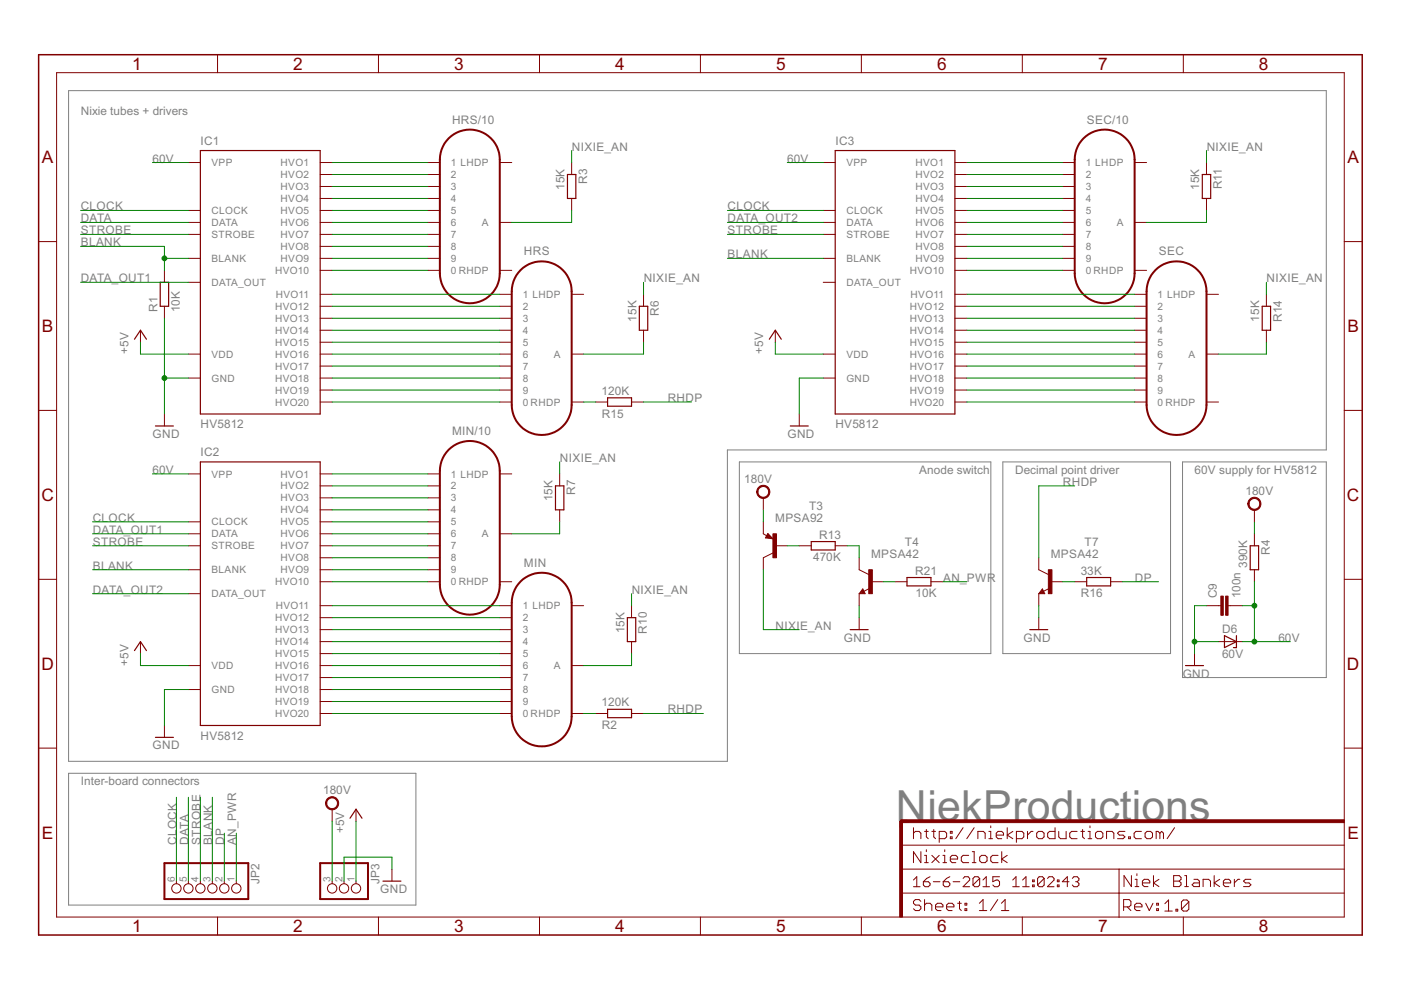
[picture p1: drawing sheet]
<svg xmlns="http://www.w3.org/2000/svg" width="297mm" height="210mm" viewBox="0 0 297 210" stroke-linecap="round" stroke-linejoin="round" font-family="sans-serif">
<path d="M14.5 19.2h266.7v76.2h-127v66h-139.7zM156.8 97.9h53.3v40.7h-53.3zM212.6 97.9h35.6v40.7h-35.6zM250.7 97.9h30.5v45.8h-30.5zM14.5 164h73.7v27.9h-73.7z" fill="none" stroke="#808080" stroke-width=".21"/>
<path d="M95.1 29.3a6.3 6.3 0 0 1 6.9-1.3 6.3 6.3 0 0 1 4 5.8v24.2a6.3 6.3 0 0 1-6.4 6.3 6.3 6.3 0 0 1-6.3-6.3v-24.2l.1-1.4a6.3 6.3 0 0 1 1.7-3.1zM229.7 29.3a6.3 6.3 0 0 1 6.9-1.3 6.3 6.3 0 0 1 4 5.8v24.2a6.3 6.3 0 0 1-6.4 6.3 6.3 6.3 0 0 1-6.3-6.3v-24.2l.1-1.4a6.3 6.3 0 0 1 1.7-3.1zM110.4 57.3a6.3 6.3 0 0 1 6.9-1.4 6.3 6.3 0 0 1 3.9 5.9v24.1a6.3 6.3 0 0 1-6.3 6.3 6.3 6.3 0 0 1-6.4-6.3v-24.1l.2-1.5a6.3 6.3 0 0 1 1.7-3zM245 57.3a6.3 6.3 0 0 1 6.9-1.4 6.3 6.3 0 0 1 3.9 5.9v24.1a6.3 6.3 0 0 1-6.4 6.3 6.3 6.3 0 0 1-6.3-6.3v-24.1l.2-1.5a6.3 6.3 0 0 1 1.7-3zM95.1 95.4a6.3 6.3 0 0 1 6.9-1.4 6.3 6.3 0 0 1 4 5.8v24.2a6.3 6.3 0 0 1-6.4 6.3 6.3 6.3 0 0 1-6.3-6.3v-24.9a6.4 6.4 0 0 1 1.8-3.7zM110.4 123.3a6.3 6.3 0 0 1 6.9-1.4 6.3 6.3 0 0 1 3.9 5.9v24.1a6.4 6.4 0 0 1-6.3 6.3 6.4 6.4 0 0 1-6.4-6.3v-24.1l.2-1.4a6.3 6.3 0 0 1 1.7-3.1zM34.9 183h17.7v7.6h-17.7zM67.9 183h10.1v7.6h-10.1z" fill="none" stroke="#800000" stroke-width=".42"/>
<g fill="none" stroke="#800000" stroke-width=".21">
<path d="M12 15.4h273v179h-273zM46.1 11.6v3.8M80.2 11.6v3.8M114.4 11.6v3.8M148.5 11.6v3.8M182.6 11.6v3.8M216.7 11.6v3.8M250.9 11.6v3.8M39.9 34.5h2.6M67.9 34.5h2.5M67.9 37h2.5M67.9 39.5h2.5"/>
<path d="M90.7 34.5h2.6M90.7 37h2.6M90.7 39.5h2.6M106 34.5h2.5M121.2 34.5v2.5M174.5 34.5h2.6M202.5 34.5h2.5M202.5 37h2.5M202.5 39.5h2.5M225.3 34.5h2.6M225.3 37h2.6M225.3 39.5h2.6"/>
<path d="M240.6 34.5h2.5M255.8 34.5v2.5M8.2 51.2h3.8M34.9 57.3v2.6M39.9 44.6h2.6M39.9 47.2h2.6M39.9 49.7h2.6M39.9 54.8h2.6M39.9 59.9h2.6M67.9 42.1h2.5M67.9 44.6h2.5M67.9 47.2h2.5"/>
<path d="M67.9 49.7h2.5M67.9 52.2h2.5M67.9 54.8h2.5M67.9 57.3h2.5M90.7 42.1h2.6M90.7 44.6h2.6M90.7 47.2h2.6M90.7 49.7h2.6M90.7 52.2h2.6M90.7 54.8h2.6M90.7 57.3h2.6M106 47.2h2.5"/>
<path d="M106 57.3h2.5M121.2 42.1v2.5M174.5 44.6h2.6M174.5 47.2h2.6M174.5 49.7h2.6M174.5 54.8h2.6M174.5 59.9h2.6M202.5 42.1h2.5M202.5 44.6h2.5M202.5 47.2h2.5M202.5 49.7h2.5M202.5 52.2h2.5"/>
<path d="M202.5 54.8h2.5M202.5 57.3h2.5M225.3 42.1h2.6M225.3 44.6h2.6M225.3 47.2h2.6M225.3 49.7h2.6M225.3 52.2h2.6M225.3 54.8h2.6M225.3 57.3h2.6M240.6 47.2h2.5M240.6 57.3h2.5M255.8 42.1v2.5"/>
<path d="M285 51.2h3.8M29.8 70v2.6M34.9 64.9v2.6M39.9 75.1h2.6M67.9 75.1h2.5M67.9 62.4h2.5M67.9 64.9h2.5M67.9 67.5h2.5M67.9 70h2.5M67.9 72.6h2.5M67.9 77.6h2.5M106 75.1h2.5"/>
<path d="M106 62.4h2.5M106 64.9h2.5M106 67.5h2.5M106 70h2.5M106 72.6h2.5M106 77.6h2.5M121.2 75.1h2.5M121.2 62.4h2.5M136.4 62.4v2.5M136.4 70v2.6M164.4 70v2.6M174.5 75.1h2.6"/>
<path d="M202.5 75.1h2.5M202.5 62.4h2.5M202.5 64.9h2.5M202.5 67.5h2.5M202.5 70h2.5M202.5 72.6h2.5M202.5 77.6h2.5M240.6 75.1h2.5M240.6 62.4h2.5M240.6 64.9h2.5M240.6 67.5h2.5M240.6 70h2.5"/>
<path d="M240.6 72.6h2.5M240.6 77.6h2.5M255.8 75.1h2.5M255.8 62.4h2.5M268.5 62.4v2.5M268.5 70v2.6M8.2 87h3.8M34.9 87.8v2.5M39.9 80.2h2.6M67.9 80.2h2.5M67.9 82.7h2.5M67.9 85.2h2.5"/>
<path d="M106 80.2h2.5M106 82.7h2.5M106 85.2h2.5M121.2 85.2h2.5M126.3 85.2h2.5M133.9 85.2h2.5M169.5 87.8v2.5M174.5 80.2h2.6M202.5 80.2h2.5M202.5 82.7h2.5M202.5 85.2h2.5M240.6 80.2h2.5"/>
<path d="M240.6 82.7h2.5M240.6 85.2h2.5M255.8 85.2h2.5M285 87h3.8M39.9 100.5h2.6M39.9 110.6h2.6M39.9 113.2h2.6M39.9 115.7h2.6M67.9 100.5h2.5M67.9 103h2.5M67.9 105.6h2.5M67.9 108.1h2.5"/>
<path d="M67.9 110.6h2.5M67.9 113.2h2.5M67.9 115.7h2.5M67.9 118.3h2.5M90.7 100.5h2.6M90.7 103h2.6M90.7 105.6h2.6M90.7 108.1h2.6M90.7 110.6h2.6M90.7 113.2h2.6M90.7 115.7h2.6M90.7 118.3h2.6"/>
<path d="M106 100.5h2.5M106 113.2h2.5M118.7 100.5v2.5M118.7 108.1v2.5M161.8 110.6v2.6l.8 .4M161.8 105.6v2.5M162.8 113.1l1.1 1.1-1.6-.2zM163.9 117.2l-2.1 1.1v2.5M164.4 115.7h2.5M169.5 115.7h2.5M177.1 115.7h2.5M182.2 118.3v2.5l2 1"/>
<path d="M220.2 118.3v2.5l2.1 1M266 108.1v2.5M266 113.2v2.5M8.2 122.8h3.8M29.8 136v2.6M39.9 120.8h2.6M39.9 125.9h2.6M67.9 120.8h2.5M67.9 123.3h2.5M67.9 128.4h2.5M67.9 131h2.5M67.9 133.5h2.5"/>
<path d="M67.9 136h2.5M67.9 138.6h2.5M90.7 120.8h2.6M90.7 123.3h2.6M106 123.3h2.5M106 128.4h2.5M106 131h2.5M106 133.5h2.5M106 136h2.5M106 138.6h2.5M121.2 128.4h2.5M133.9 128.4v2.6"/>
<path d="M133.9 136v2.6M182.2 125.9v2.5M182.2 131v2.5M182.9 124.9l.5 1h-1.2zM184.4 124.8l-1.2 .6M184.7 123.3h2.5M189.8 123.3h2.5M197.4 123.3h2.5M220.2 125.9v2.5M220.2 131v2.5M221 124.9l.5 1h-1.3zM222.5 124.8l-1.3 .6"/>
<path d="M222.8 123.3h2.5M227.9 123.3h2.5M235.5 123.3h2.5M253.3 138.6v2.5M255.8 128.4h3M258.3 136h5.1M260.4 128.4h3M266 120.8v2.5M285 122.8h3.8M8.2 158.6h3.8M34.9 153.8v2.5M39.9 141.1h2.6"/>
<path d="M39.9 146.2h2.6M67.9 141.1h2.5M67.9 143.7h2.5M67.9 146.2h2.5M67.9 148.7h2.5M67.9 151.3h2.5M106 141.1h2.5M106 143.7h2.5M106 146.2h2.5M106 148.7h2.5M106 151.3h2.5M121.2 141.1h2.5"/>
<path d="M121.2 151.3h2.5M126.3 151.3h2.5M133.9 151.3h2.5M285 158.6h3.8M70.4 171.6v2.5M75.5 171.6v2.5M191.1 179.2h93.9M193.7 175.5v2.3M193.7 176.7l.4-.4h.8l.3 .4v1.1M196 176.3h.8M196.4 175.9v1.5l.4 .4M197.6 176.3h.8"/>
<path d="M198 175.9v1.5l.4 .4M199.1 177.8h1.2l.4-.4v-.7l-.4-.4h-1.2v2.3M201.5 176.3h.4v.4h-.4zM201.5 177.4h.4v.4h-.4zM204.2 175.5l-1.6 2.3M206.5 175.5l-1.5 2.3M207.3 177.8v-1.5h1.2l.4 .4v1.1M209.7 176.3h.4v1.5M209.7 177.8h.7M210.1 175.1v.4M211.2 177.1h1.6v-.4l-.4-.4h-.8l-.4 .4v.7l.4 .4h.8M213.6 175.5v2.3"/>
<path d="M214.7 176.3l-1.1 .8 1.1 .7M215.5 177.8h1.2l.4-.4v-.7l-.4-.4h-1.2v2.3M217.8 176.3v1.5M219 176.3h-.4l-.8 .8M220.2 176.3h.8l.4 .4v.7l-.4 .4h-.8l-.4-.4v-.7zM223.7 175.5v2.3h-1.2l-.4-.4v-.7l.4-.4h1.2M224.5 176.3v1.1l.4 .4h1.1v-1.5M228.4 176.3h-1.2l-.4 .4v.7l.4 .4h1.2M229.2 176.3h.7M229.5 175.9v1.5l.4 .4M230.7 176.3h.4v1.5M230.7 177.8h.8"/>
<path d="M231.1 175.1v.4M232.3 176.7l.4-.4h.7l.4 .4v.7l-.4 .4h-.7l-.4-.4zM234.6 177.8v-1.5h1.2l.4 .4v1.1M238.5 176.3h-1.2l-.4 .4 .4 .4h.8l.4 .3-.4 .4h-1.2M239.3 177.4h.4v.4h-.4zM242 176.3h-1.2l-.3 .4v.7l.3 .4h1.2M242.8 176.7l.4-.4h.7l.4 .4v.7l-.4 .4h-.7l-.4-.4zM245.9 176.7l-.4-.4h-.4v1.5M245.9 176.7v1.1M245.9 176.7l.4-.4 .4 .4v1.1M249 175.5l-1.5 2.3M37.4 186.8v.6"/>
<path d="M39.9 186.8v.6M42.5 186.8v.6M45 186.8v.6M46.1 194.4v3.8M47.6 186.8v.6M50.1 186.8v.6M70.4 186.8v.6M72.9 186.8v.6M75.5 186.8v.6M80.2 194.4v3.8M83.1 184.3v2.5M114.4 194.4v3.8"/>
<path d="M148.5 194.4v3.8M182.6 194.4v3.8M191.1 189.4h93.9M191.1 184.3h93.9M193.7 186.6l.7-.7v2.1M193.7 188h1.4M195.2 191.1l-.3-.4h-.8l-.4 .4v.4l.4 .4h.8l.3 .4v.4l-.3 .4h-.8l-.4-.4M195.2 180.6v2.3l-1.5-2.3v2.3M195.8 186.9h1l.4 .4v.3l-.4 .4h-.7l-.3-.4zM196 191.9l.4-.4h.8l.4 .4v1.2M196 190.7v2.4M196 181.4h.4v1.5"/>
<path d="M196 182.9h.8M196.4 180.2v.4M197.2 185.9l-.7 .3-.7 .7M197.6 181.4l1.5 1.5M197.9 186.9h1.4M198.4 192.3h1.5v-.4l-.4-.4h-.7l-.4 .4v.8l.4 .4h.7M199.1 181.4l-1.5 1.5M199.9 181.4h.4v1.5M199.9 182.9h.8M200 186.9h1l.4 .4v.3l-.4 .4h-.7l-.3-.4zM200.3 180.2v.4M200.7 192.3h1.5v-.4l-.3-.4h-.8l-.4 .4v.8l.4 .4h.8"/>
<path d="M201.4 185.9l-.7 .3-.7 .7M201.5 182.1h1.5v-.4l-.4-.3h-.7l-.4 .3v.8l.4 .4h.7M202.1 186.9h1.4M203 191.5h.8M203.4 191.1v1.6l.4 .4M204.2 186.2l.3-.3h.8l.3 .3v.4l-1.4 1.4h1.4M204.6 191.5h.4v.4h-.4zM204.6 192.7h.4v.4h-.4zM205.4 181.4h-1.2l-.4 .3v.8l.4 .4h1.2M206.1 182.9h.8M206.1 180.6h.4v2.3M207.6 193.1h1.6"/>
<path d="M207.6 191.5l.8-.8v2.4M207.7 186.2l-.4-.3h-.6l-.4 .3v1.4M207.7 181.7l.4-.3h.8l.4 .3v.8l-.4 .4h-.8l-.4-.4zM207.7 186.2v1.4l-.4 .4h-.6l-.4-.4M207.7 186.2l-1.4 1.4M208.4 188h1.4M208.4 186.6l.7-.7v2.1M211.5 190.7l-1.5 2.4M211.6 181.4h-1.2l-.3 .3v.8l.3 .4h1.2M211.9 185.9h-1.4v1l.7-.3h.4l.3 .3v.7l-.3 .4h-.7l-.4-.4M212.3 193.1h1.6M212.3 191.5l.8-.8v2.4"/>
<path d="M212.4 180.6v2.3M213.6 181.4l-1.2 .7 1.2 .8M214.7 188h1.4M214.7 186.6l.7-.7v2.1M216.7 194.4v3.8M216.8 188h1.4M216.8 186.6l.7-.7v2.1M218.9 187.6h.4v.4h-.4zM218.9 186.6h.4v.3h-.4zM221.4 186.2v1.4l-.4 .4h-.7l-.3-.4M221.4 186.2l-.4-.3h-.7l-.3 .3v1.4M221.4 186.2l-1.4 1.4"/>
<path d="M222.1 186.2l.3-.3h.7l.4 .3v.4l-1.4 1.4h1.4M224.2 187.6h.3v.4h-.3zM224.2 186.6h.3v.3h-.3zM226.7 186.9h-1.5l1.1-1v2.1M227.4 186.2l.3-.3h.7l.3 .3v.4l-.3 .3M228 186.9h.4M228.4 186.9l.3 .4v.3l-.3 .4h-.7l-.3-.4M237.3 184.3v10.2M238.2 192.3h1.2l.4-.4v-.8l-.4-.4h-1.2v2.4M239 192.3l.8 .8M239.9 185.7v2.3l-1.6-2.3v2.3M240.6 192.3h1.5v-.4l-.4-.4h-.7l-.4 .4v.8l.4 .4h.7"/>
<path d="M240.7 186.4h.3v1.6M240.7 188h.7M241 185.3v.4M242.2 187.2h1.6v-.4l-.4-.4h-.8l-.4 .4v.8l.4 .4h.8M242.9 191.5l.8 1.6 .8-1.6M244.6 185.7v2.3M245.2 191.5h.4v.4h-.4zM245.2 192.7h.4v.4h-.4zM245.7 186.4l-1.1 .8 1.1 .8M247 191.6l.8-.8v2.4M247 193.2h1.5M248.8 185.7h1.2l.4 .3v.4l-.4 .4 .4 .4v.4l-.4 .4h-1.2z"/>
<path d="M248.8 186.8h1.2M249.3 192.8h.4v.4h-.4zM250.9 194.4v3.8M251.2 188h.8M251.2 185.7h.4v2.3M252.1 191.2v1.6l-.4 .4h-.8l-.4-.4M252.1 191.2l-.4-.4h-.8l-.4 .4v1.6M252.1 191.2l-1.6 1.6M253.1 186.4h.8l.4 .4v1.2h-1.2l-.3-.4 .3-.4h1.2M255.1 188v-1.6h1.1l.4 .4v1.2M257.4 185.7v2.3M258.6 186.4l-1.2 .8 1.2 .8"/>
<path d="M259.4 187.2h1.5v-.4l-.4-.4h-.7l-.4 .4v.8l.4 .4h.7M261.7 186.4v1.6M262.9 186.4h-.4l-.8 .8M265.2 186.4h-1.1l-.4 .4 .4 .4h.7l.4 .4-.4 .4h-1.1"/>
<circle cx="37.4" cy="188.4" r=".99"/>
<circle cx="39.9" cy="188.4" r=".99"/>
<circle cx="42.5" cy="188.4" r=".99"/>
<circle cx="45" cy="188.4" r=".99"/>
<circle cx="47.6" cy="188.4" r=".99"/>
<circle cx="50.1" cy="188.4" r=".99"/>
<circle cx="70.4" cy="188.4" r=".99"/>
<circle cx="72.9" cy="188.4" r=".99"/>
<circle cx="75.5" cy="188.4" r=".99"/>
</g>
<g fill="none" stroke="#800000" stroke-width=".25">
<path d="M42.5 31.9h25.4v55.9h-25.4zM120.3 37h1.8v5.1h-1.8zM177.1 31.9h25.4v55.9h-25.4zM254.9 37h1.8v5.1h-1.8zM34 59.9h1.8v5h-1.8zM28.5 71.9l1.3-1.9 1.3 1.9M135.6 64.9h1.7v5.1h-1.7zM163.1 71.9l1.3-1.9 1.3 1.9M267.6 64.9h1.8v5.1h-1.8zM33 90.3h3.8M42.5 97.9h25.4v55.9h-25.4zM128.8 84.3h5.1v1.8h-5.1z"/>
<path d="M167.6 90.3h3.8M117.8 103h1.7v5.1h-1.7zM162.9 113.8h.3l-.3-.2-.3 .3 1 .2-.7-.8-.4 .6M172 114.8h5.1v1.8h-5.1zM265.1 115.7h1.7v5.1h-1.7zM28.5 137.9l1.3-1.9 1.3 1.9M133 131h1.8v5h-1.8zM180.3 133.5h3.8M182.9 125.4l-.1 .2h.4l-.3-.5-.5 .7h.8M192.3 122.4h5.1v1.8h-5.1zM218.3 133.5h3.8M221 125.4l-.1 .2h.4l-.3-.5-.5 .7h.8"/>
<path d="M230.4 122.4h5.1v1.8h-5.1zM259.6 134.8l2.5 1.2-2.5 1.3zM262.1 134.8v2.5h-.6M33 156.3h3.8M128.8 150.4h5.1v1.8h-5.1zM251.4 141.1h3.8M74.2 173.5l1.3-1.9 1.3 1.9M81.2 186.8h3.8"/>
</g>
<g fill="#800000" stroke="#800000" stroke-width=".21">
<path d="M222.3 120.8h.7v5.1h-.7z"/>
<path d="M163.9 113.2h.7v5.1h-.7z"/>
<path d="M184.2 120.8h.8v5.1h-.8z"/>
<path d="M259.9 126.4h.5v4.1h-.5z"/>
<path d="M258.8 126.4h.6v4.1h-.6z"/>
<path d="M190.8 174.1h.5v20.3h-.5z"/>
<path d="M191 173.8h94v.6h-94z"/>
</g>
<g fill="#800000" stroke="#800000" stroke-width=".21">
<path d="M69.4 169.4a1.4 1.4 0 0 1 2.2 .1 1.4 1.4 0 0 1-.8 2.1 1.4 1.4 0 0 1-1.8-1.3h.3a1.14 1.14 0 0 1 1.7-.9 1.14 1.14 0 0 1 .1 1.9 1.14 1.14 0 0 1-1.8-.7v-.3h-.3z" fill-rule="evenodd"/>
<path d="M160.8 103.3a1.39 1.39 0 0 1 2.2 .3 1.39 1.39 0 0 1-.8 2 1.39 1.39 0 0 1-1.8-1.3h.3a1.14 1.14 0 0 1 1.7-1 1.14 1.14 0 0 1 .1 2 1.14 1.14 0 0 1-1.8-.7v-.3h-.3z" fill-rule="evenodd"/>
<path d="M264.9 105.9a1.39 1.39 0 0 1 2.2 .2 1.39 1.39 0 0 1-.8 2.1 1.39 1.39 0 0 1-1.7-1.4h.2a1.14 1.14 0 0 1 1.6-1 1.14 1.14 0 0 1 .3 1.9 1.14 1.14 0 0 1-1.8-.6l-.1-.3h-.2z" fill-rule="evenodd"/>
</g>
<path d="M192.3 174.1h-1.2v1.3" fill="none" stroke="#800000" stroke-width=".61"/>
<path d="M8.2 11.6h280.6v186.6h-280.6z" fill="none" stroke="#800000" stroke-width=".32"/>
<g fill="none" stroke="#008000" stroke-width=".21">
<path d="M32.3 34.5h7.6M70.4 34.5h20.3M70.4 37h20.3M70.4 39.5h20.3M121.2 31.9v2.6M166.9 34.5h7.6M205 34.5h20.3M205 37h20.3M205 39.5h20.3M255.8 31.9v2.6M17.1 52.2h17.8v5.1M17.1 44.6h22.8"/>
<path d="M17.1 47.2h22.8M17.1 49.7h22.8M17.1 59.9h22.8M34.9 54.8h5M70.4 54.8h20.3M70.4 52.2h20.3M70.4 42.1h20.3M70.4 44.6h20.3M70.4 47.2h20.3M70.4 49.7h20.3M70.4 57.3h20.3M121.2 44.6v2.6h-12.7"/>
<path d="M136.4 59.9v2.5M154.2 54.8h20.3M154.2 44.6h20.3M154.2 47.2h20.3M154.2 49.7h20.3M205 54.8h20.3M205 52.2h20.3M205 42.1h20.3M205 44.6h20.3M205 47.2h20.3M205 49.7h20.3M205 57.3h20.3"/>
<path d="M255.8 44.6v2.6h-12.7M268.5 59.9v2.5M29.8 72.6v2.5h10.1M34.9 67.5v20.3M70.4 75.1h35.6M70.4 77.6h35.6M70.4 72.6h35.6M70.4 67.5h35.6M70.4 70h35.6M70.4 62.4h35.6M70.4 64.9h35.6M136.4 72.6v2.5h-12.7"/>
<path d="M164.4 72.6v2.5h10.1M205 75.1h35.6M205 77.6h35.6M205 72.6h35.6M205 67.5h35.6M205 70h35.6M205 62.4h35.6M205 64.9h35.6M268.5 72.6v2.5h-10.2M34.9 80.2h5M70.4 80.2h35.6M70.4 85.2h35.6"/>
<path d="M70.4 82.7h35.6M118.7 97.9v2.6M123.7 85.2h2.6M136.4 85.2h10.2M174.5 80.2h-5v7.6M205 80.2h35.6M205 85.2h35.6M205 82.7h35.6M19.6 110.6h20.3M19.6 115.7h20.3M19.6 113.2h20.3M32.3 100.5h7.6"/>
<path d="M70.4 110.6h20.3M70.4 115.7h20.3M70.4 113.2h20.3M70.4 100.5h20.3M70.4 103h20.3M70.4 105.6h20.3M70.4 108.1h20.3M70.4 118.3h20.3M118.7 110.6v2.6h-10.2M161.8 108.1v2.5M166.9 115.7h2.6M179.6 115.7h2.6v2.6"/>
<path d="M227.9 103h-7.7v15.3M266 110.6v2.6M19.6 120.8h20.3M19.6 125.9h20.3M29.8 138.6v2.5h10.1M70.4 136h35.6M70.4 128.4h35.6M70.4 120.8h20.3M70.4 123.3h20.3M70.4 131h35.6M70.4 133.5h35.6M70.4 138.6h35.6"/>
<path d="M133.9 138.6v2.5h-10.2M133.9 125.9v2.5M161.8 120.8v12.7h7.7M182.2 128.4v2.6M187.2 123.3h2.6M199.9 123.3h5.1M220.2 128.4v2.6M225.3 123.3h2.6M238 123.3h7.6M253.3 136h5M255.8 128.4h-2.5v10.2M263.4 136h10.2"/>
<path d="M263.4 128.4h2.6M266 123.3v12.7M39.9 146.2h-5v7.6M70.4 146.2h35.6M70.4 141.1h35.6M70.4 151.3h35.6M70.4 143.7h35.6M70.4 148.7h35.6M123.7 151.3h2.6M136.4 151.3h12.7M37.4 169v17.8M39.9 169v17.8"/>
<path d="M42.5 169v17.8M45 169v17.8M47.6 176.7v10.1M50.1 176.7v10.1M70.4 174.1v12.7M75.5 174.1v12.7M83.1 184.3v-2.6h-10.2v5.1"/>
</g>
<g fill="#008000" stroke="#008000" stroke-width=".21">
<circle cx="34.9" cy="80.2" r=".51"/>
<circle cx="253.3" cy="136" r=".51"/>
<circle cx="34.9" cy="54.8" r=".51"/>
<circle cx="266" cy="136" r=".51"/>
<circle cx="266" cy="128.4" r=".51"/>
</g>
<text font-size="10.2" fill="#808080" x="189.9" y="174.1">NiekProductions</text>
<g font-size="4.1" fill="#800000">
<text x="28" y="14.8">1</text>
<text x="62.2" y="14.8">2</text>
<text x="96.3" y="14.8">3</text>
<text x="130.4" y="14.8">4</text>
<text x="164.5" y="14.8">5</text>
<text x="198.7" y="14.8">6</text>
<text x="232.8" y="14.8">7</text>
<text x="266.9" y="14.8">8</text>
<text x="8.9" y="34.6">A</text>
<text x="285.7" y="34.6">A</text>
<text x="8.9" y="70.4">B</text>
<text x="285.7" y="70.4">B</text>
<text x="8.8" y="106.2">C</text>
<text x="285.6" y="106.2">C</text>
<text x="8.8" y="142">D</text>
<text x="285.6" y="142">D</text>
<text x="8.9" y="177.8">E</text>
<text x="285.7" y="177.8">E</text>
<text x="28" y="197.6">1</text>
<text x="62.2" y="197.6">2</text>
<text x="96.3" y="197.6">3</text>
<text x="130.4" y="197.6">4</text>
<text x="164.5" y="197.6">5</text>
<text x="198.7" y="197.6">6</text>
<text x="232.8" y="197.6">7</text>
<text x="266.9" y="197.6">8</text>
</g>
<g font-size="2.8" fill="#808080">
<text x="17.1" y="24.3">Nixie tubes + drivers</text>
<text x="95.9" y="26.2">HRS/10</text>
<text x="230.4" y="26.2">SEC/10</text>
<text x="32.3" y="34.5">60V</text>
<text x="42.5" y="30.7">IC1</text>
<text x="121.2" y="31.9">NIXIE_AN</text>
<text x="166.9" y="34.5">60V</text>
<text x="177.1" y="30.7">IC3</text>
<text x="255.8" y="31.9">NIXIE_AN</text>
<text x="119.7" y="40.3" transform="rotate(-90 119.7 40.3)">15K</text>
<text x="124.5" y="39" transform="rotate(-90 124.5 39)">R3</text>
<text x="254.3" y="40.3" transform="rotate(-90 254.3 40.3)">15K</text>
<text x="259.1" y="40.2" transform="rotate(-90 259.1 40.2)">R11</text>
<text x="17.1" y="44.6">CLOCK</text>
<text x="17.1" y="47.2">DATA</text>
<text x="154.3" y="44.6">CLOCK</text>
<text x="154.3" y="47.2">DATA_OUT2</text>
<text x="17.1" y="52.2">BLANK</text>
<text x="17.1" y="49.7">STROBE</text>
<text x="154.3" y="49.7">STROBE</text>
<text x="17.1" y="59.9">DATA_OUT1</text>
<text x="111.1" y="54.1">HRS</text>
<text x="136.5" y="59.9">NIXIE_AN</text>
<text x="154.3" y="54.8">BLANK</text>
<text x="245.7" y="54.1">SEC</text>
<text x="268.5" y="59.9">NIXIE_AN</text>
<text x="33.4" y="66.2" transform="rotate(-90 33.4 66.2)">R1</text>
<text x="38.2" y="66.2" transform="rotate(-90 38.2 66.2)">10K</text>
<text x="134.9" y="68.2" transform="rotate(-90 134.9 68.2)">15K</text>
<text x="139.7" y="66.9" transform="rotate(-90 139.7 66.9)">R6</text>
<text x="267" y="68.2" transform="rotate(-90 267 68.2)">15K</text>
<text x="271.8" y="68.3" transform="rotate(-90 271.8 68.3)">R14</text>
<text x="27.2" y="75.1" transform="rotate(-90 27.2 75.1)">+5V</text>
<text x="161.8" y="75.1" transform="rotate(-90 161.8 75.1)">+5V</text>
<text x="127.6" y="83.7">120K</text>
<text x="127.6" y="88.5">R15</text>
<text x="141.6" y="85.2">RHDP</text>
<text x="32.4" y="92.9">GND</text>
<text x="42.5" y="90.8">HV5812</text>
<text x="95.9" y="92.2">MIN/10</text>
<text x="167" y="92.9">GND</text>
<text x="177.1" y="90.8">HV5812</text>
<text x="32.3" y="100.5">60V</text>
<text x="42.5" y="96.7">IC2</text>
<text x="118.7" y="97.9">NIXIE_AN</text>
<text x="194.9" y="100.5">Anode switch</text>
<text x="215.2" y="100.5">Decimal point driver</text>
<text x="253.3" y="100.5">60V supply for HV5812</text>
<text x="117.1" y="106.3" transform="rotate(-90 117.1 106.3)">15K</text>
<text x="121.9" y="105" transform="rotate(-90 121.9 105)">R7</text>
<text x="157.8" y="102.4">180V</text>
<text x="225.4" y="103">RHDP</text>
<text x="264.1" y="104.9">180V</text>
<text x="19.7" y="110.6">CLOCK</text>
<text x="19.7" y="113.2">DATA_OUT1</text>
<text x="164.4" y="110.6">MPSA92</text>
<text x="171.5" y="108.1">T3</text>
<text x="19.7" y="115.7">STROBE</text>
<text x="172.4" y="119">470K</text>
<text x="173.7" y="114.2">R13</text>
<text x="184.7" y="118.3">MPSA42</text>
<text x="191.9" y="115.7">T4</text>
<text x="222.8" y="118.3">MPSA42</text>
<text x="230" y="115.7">T7</text>
<text x="269.2" y="117.7" transform="rotate(-90 269.2 117.7)">R4</text>
<text x="19.7" y="120.8">BLANK</text>
<text x="19.7" y="125.9">DATA_OUT2</text>
<text x="111.1" y="120.2">MIN</text>
<text x="133.9" y="125.9">NIXIE_AN</text>
<text x="194" y="121.8">R21</text>
<text x="200" y="123.3">AN_PWR</text>
<text x="229.1" y="121.8">33K</text>
<text x="240.6" y="123.3">DP</text>
<text x="264.4" y="120.4" transform="rotate(-90 264.4 120.4)">390K</text>
<text x="194.1" y="126.6">10K</text>
<text x="229.2" y="126.6">R16</text>
<text x="258" y="126.8" transform="rotate(-90 258 126.8)">C9</text>
<text x="263" y="126.9" transform="rotate(-90 263 126.9)">100n</text>
<text x="132.4" y="134.2" transform="rotate(-90 132.4 134.2)">15K</text>
<text x="137.2" y="134.3" transform="rotate(-90 137.2 134.3)">R10</text>
<text x="164.4" y="133.5">NIXIE_AN</text>
<text x="178.9" y="136">GND</text>
<text x="217" y="136">GND</text>
<text x="259.1" y="134.1">D6</text>
<text x="271" y="136">60V</text>
<text x="27.2" y="141.1" transform="rotate(-90 27.2 141.1)">+5V</text>
<text x="250.8" y="143.7">GND</text>
<text x="259.1" y="139.5">60V</text>
<text x="127.6" y="149.7">120K</text>
<text x="127.6" y="154.5">R2</text>
<text x="141.6" y="151.3">RHDP</text>
<text x="32.4" y="158.9">GND</text>
<text x="42.5" y="156.9">HV5812</text>
<text x="17.1" y="166.5">Inter-board connectors</text>
<text x="68.5" y="168.4">180V</text>
<text x="37.4" y="179.2" transform="rotate(-90 37.4 179.2)">CLOCK</text>
<text x="39.9" y="179.2" transform="rotate(-90 39.9 179.2)">DATA</text>
<text x="42.5" y="179.2" transform="rotate(-90 42.5 179.2)">STROBE</text>
<text x="45" y="179.2" transform="rotate(-90 45 179.2)">BLANK</text>
<text x="47.6" y="179.2" transform="rotate(-90 47.6 179.2)">DP</text>
<text x="50.1" y="179.2" transform="rotate(-90 50.1 179.2)">AN_PWR</text>
<text x="73" y="176.7" transform="rotate(-90 73 176.7)">+5V</text>
<text x="55" y="187.5" transform="rotate(-90 55 187.5)">JP2</text>
<text x="80.4" y="187.5" transform="rotate(-90 80.4 187.5)">JP3</text>
<text x="80.6" y="189.4">GND</text>
</g>
<g font-size="2.4" fill="#808080">
<text x="44.8" y="35.2">VPP</text>
<text x="59.5" y="35.2">HVO1</text>
<text x="95.6" y="35.2">1 LHDP</text>
<text x="179.4" y="35.2">VPP</text>
<text x="194.1" y="35.2">HVO1</text>
<text x="230.2" y="35.2">1 LHDP</text>
<text x="59.5" y="37.8">HVO2</text>
<text x="59.5" y="40.3">HVO3</text>
<text x="95.6" y="37.8">2</text>
<text x="95.6" y="40.3">3</text>
<text x="194.1" y="37.8">HVO2</text>
<text x="194.1" y="40.3">HVO3</text>
<text x="230.2" y="37.8">2</text>
<text x="230.2" y="40.3">3</text>
<text x="44.8" y="45.4">CLOCK</text>
<text x="44.8" y="47.9">DATA</text>
<text x="59.5" y="42.8">HVO4</text>
<text x="59.5" y="45.4">HVO5</text>
<text x="59.5" y="47.9">HVO6</text>
<text x="95.6" y="42.8">4</text>
<text x="95.6" y="45.4">5</text>
<text x="95.6" y="47.9">6</text>
<text x="102.2" y="47.9">A</text>
<text x="179.4" y="45.4">CLOCK</text>
<text x="179.4" y="47.9">DATA</text>
<text x="194.1" y="42.8">HVO4</text>
<text x="194.1" y="45.4">HVO5</text>
<text x="194.1" y="47.9">HVO6</text>
<text x="230.2" y="42.8">4</text>
<text x="230.2" y="45.4">5</text>
<text x="230.2" y="47.9">6</text>
<text x="236.8" y="47.9">A</text>
<text x="44.8" y="50.5">STROBE</text>
<text x="59.5" y="50.5">HVO7</text>
<text x="59.5" y="53">HVO8</text>
<text x="95.6" y="50.5">7</text>
<text x="95.6" y="53">8</text>
<text x="179.4" y="50.5">STROBE</text>
<text x="194.1" y="50.5">HVO7</text>
<text x="194.1" y="53">HVO8</text>
<text x="230.2" y="50.5">7</text>
<text x="230.2" y="53">8</text>
<text x="44.8" y="55.5">BLANK</text>
<text x="58.3" y="58.1">HVO10</text>
<text x="59.5" y="55.5">HVO9</text>
<text x="95.6" y="55.5">9</text>
<text x="95.6" y="58.1">0 RHDP</text>
<text x="179.4" y="55.5">BLANK</text>
<text x="192.9" y="58.1">HVO10</text>
<text x="194.1" y="55.5">HVO9</text>
<text x="230.2" y="55.5">9</text>
<text x="230.2" y="58.1">0 RHDP</text>
<text x="44.8" y="60.6">DATA_OUT</text>
<text x="58.3" y="65.7">HVO12</text>
<text x="58.5" y="63.2">HVO11</text>
<text x="110.8" y="63.2">1 LHDP</text>
<text x="110.8" y="65.7">2</text>
<text x="179.4" y="60.6">DATA_OUT</text>
<text x="192.9" y="65.7">HVO12</text>
<text x="193.1" y="63.2">HVO11</text>
<text x="245.4" y="63.2">1 LHDP</text>
<text x="245.4" y="65.7">2</text>
<text x="58.3" y="68.2">HVO13</text>
<text x="58.3" y="70.8">HVO14</text>
<text x="110.8" y="68.2">3</text>
<text x="110.8" y="70.8">4</text>
<text x="192.9" y="68.2">HVO13</text>
<text x="192.9" y="70.8">HVO14</text>
<text x="245.4" y="68.2">3</text>
<text x="245.4" y="70.8">4</text>
<text x="44.8" y="75.9">VDD</text>
<text x="58.3" y="73.3">HVO15</text>
<text x="58.3" y="75.9">HVO16</text>
<text x="110.8" y="73.3">5</text>
<text x="110.8" y="75.9">6</text>
<text x="117.4" y="75.9">A</text>
<text x="179.4" y="75.9">VDD</text>
<text x="192.9" y="73.3">HVO15</text>
<text x="192.9" y="75.9">HVO16</text>
<text x="245.4" y="73.3">5</text>
<text x="245.4" y="75.9">6</text>
<text x="252" y="75.9">A</text>
<text x="44.8" y="80.9">GND</text>
<text x="58.3" y="78.4">HVO17</text>
<text x="58.3" y="80.9">HVO18</text>
<text x="58.3" y="83.5">HVO19</text>
<text x="110.8" y="78.4">7</text>
<text x="110.8" y="80.9">8</text>
<text x="110.8" y="83.5">9</text>
<text x="179.4" y="80.9">GND</text>
<text x="192.9" y="78.4">HVO17</text>
<text x="192.9" y="80.9">HVO18</text>
<text x="192.9" y="83.5">HVO19</text>
<text x="245.4" y="78.4">7</text>
<text x="245.4" y="80.9">8</text>
<text x="245.4" y="83.5">9</text>
<text x="58.3" y="86">HVO20</text>
<text x="110.8" y="86">0 RHDP</text>
<text x="192.9" y="86">HVO20</text>
<text x="245.4" y="86">0 RHDP</text>
<text x="44.8" y="101.2">VPP</text>
<text x="59.5" y="101.2">HVO1</text>
<text x="95.6" y="101.2">1 LHDP</text>
<text x="59.5" y="103.8">HVO2</text>
<text x="59.5" y="106.3">HVO3</text>
<text x="95.6" y="103.8">2</text>
<text x="95.6" y="106.3">3</text>
<text x="44.8" y="111.4">CLOCK</text>
<text x="44.8" y="113.9">DATA</text>
<text x="59.5" y="108.9">HVO4</text>
<text x="59.5" y="111.4">HVO5</text>
<text x="59.5" y="113.9">HVO6</text>
<text x="95.6" y="108.9">4</text>
<text x="95.6" y="111.4">5</text>
<text x="95.6" y="113.9">6</text>
<text x="102.2" y="113.9">A</text>
<text x="44.8" y="116.5">STROBE</text>
<text x="59.5" y="116.5">HVO7</text>
<text x="59.5" y="119">HVO8</text>
<text x="95.6" y="116.5">7</text>
<text x="95.6" y="119">8</text>
<text x="44.8" y="121.6">BLANK</text>
<text x="58.3" y="124.1">HVO10</text>
<text x="59.5" y="121.6">HVO9</text>
<text x="95.6" y="121.6">9</text>
<text x="95.6" y="124.1">0 RHDP</text>
<text x="44.8" y="126.6">DATA_OUT</text>
<text x="58.3" y="131.7">HVO12</text>
<text x="58.5" y="129.2">HVO11</text>
<text x="110.8" y="129.2">1 LHDP</text>
<text x="110.8" y="131.7">2</text>
<text x="58.3" y="134.3">HVO13</text>
<text x="58.3" y="136.8">HVO14</text>
<text x="110.8" y="134.3">3</text>
<text x="110.8" y="136.8">4</text>
<text x="44.8" y="141.9">VDD</text>
<text x="58.3" y="139.3">HVO15</text>
<text x="58.3" y="141.9">HVO16</text>
<text x="110.8" y="139.3">5</text>
<text x="110.8" y="141.9">6</text>
<text x="117.4" y="141.9">A</text>
<text x="44.8" y="147">GND</text>
<text x="58.3" y="144.4">HVO17</text>
<text x="58.3" y="147">HVO18</text>
<text x="58.3" y="149.5">HVO19</text>
<text x="110.8" y="144.4">7</text>
<text x="110.8" y="147">8</text>
<text x="110.8" y="149.5">9</text>
<text x="58.3" y="152">HVO20</text>
<text x="110.8" y="152">0 RHDP</text>
<text x="37" y="187" transform="rotate(-90 37 187)">6</text>
<text x="39.6" y="187" transform="rotate(-90 39.6 187)">5</text>
<text x="42.1" y="187" transform="rotate(-90 42.1 187)">4</text>
<text x="44.7" y="187" transform="rotate(-90 44.7 187)">3</text>
<text x="47.2" y="187" transform="rotate(-90 47.2 187)">2</text>
<text x="49.7" y="187" transform="rotate(-90 49.7 187)">1</text>
<text x="70.1" y="187" transform="rotate(-90 70.1 187)">3</text>
<text x="72.6" y="187" transform="rotate(-90 72.6 187)">2</text>
<text x="75.1" y="187" transform="rotate(-90 75.1 187)">1</text>
</g>
</svg>
